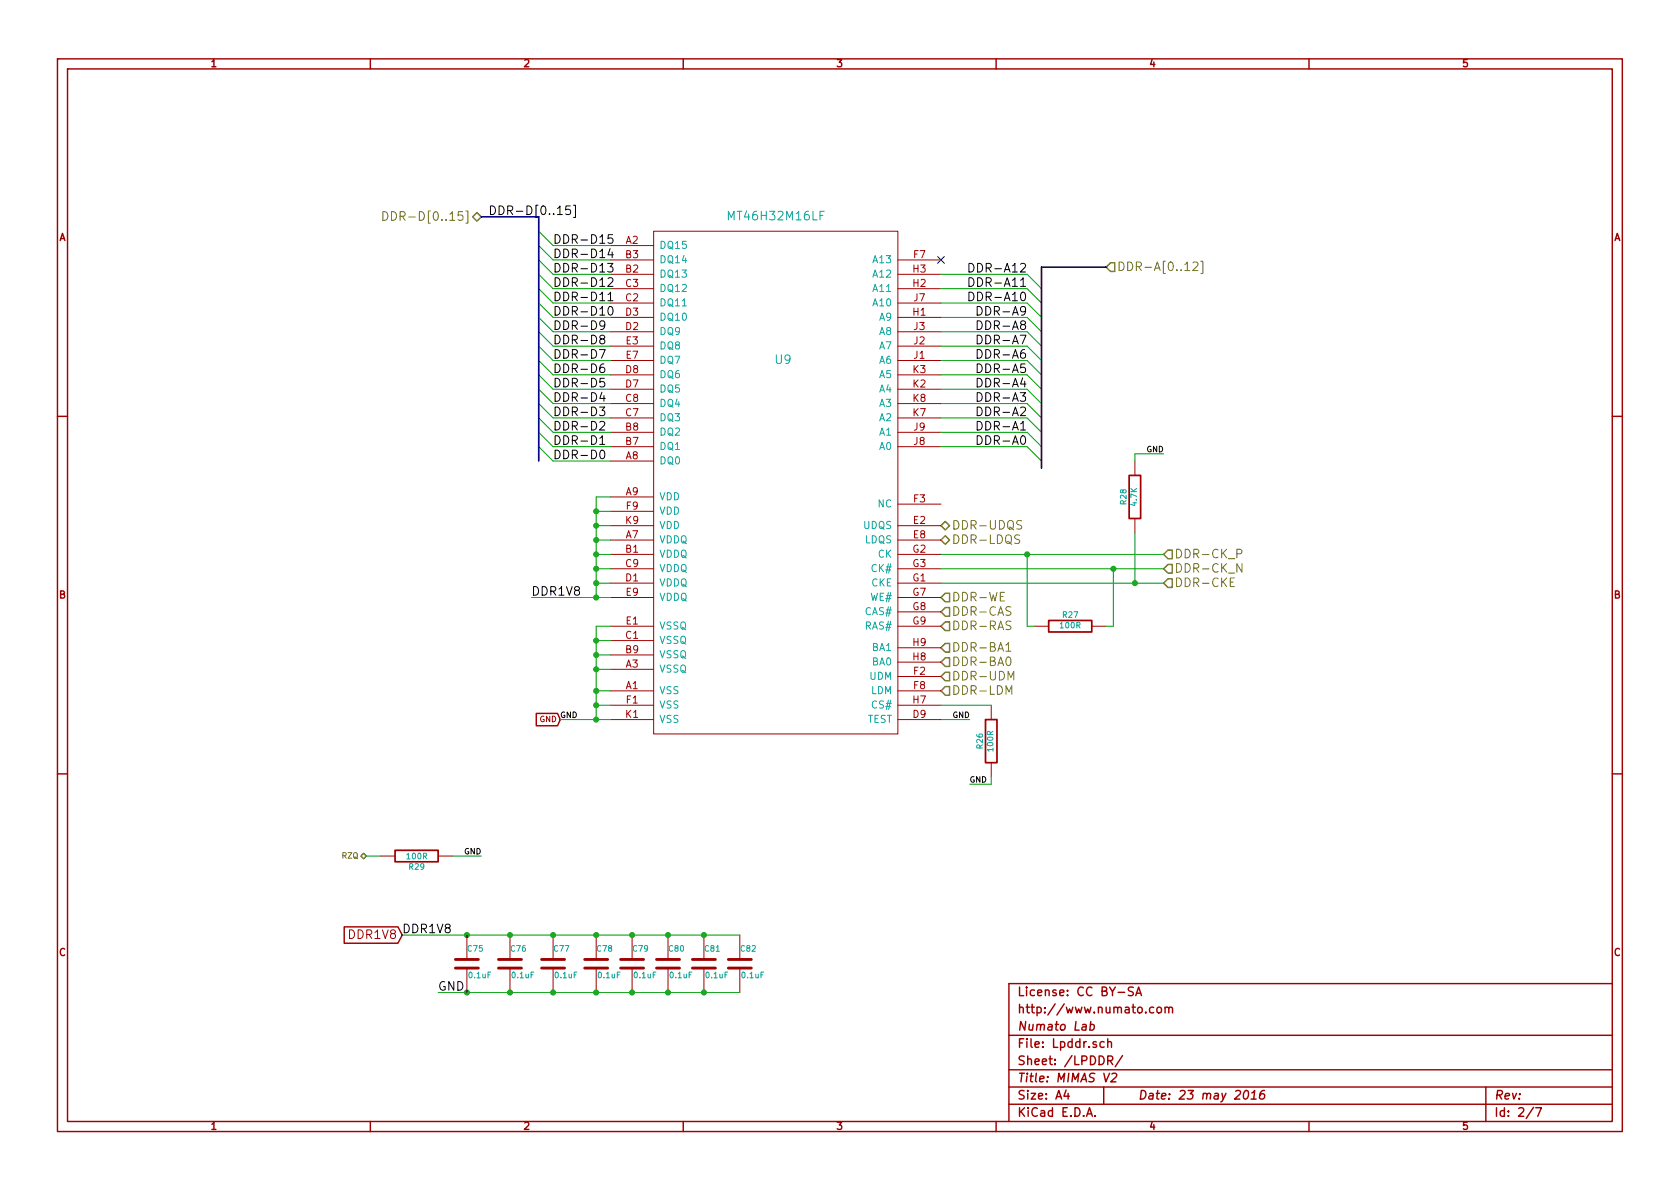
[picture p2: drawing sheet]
<svg xmlns="http://www.w3.org/2000/svg" width="297mm" height="210mm" viewBox="0 0 297 210" stroke-linecap="round" stroke-linejoin="round" font-family="sans-serif">
<g fill="none" stroke="#a00000" stroke-width=".25">
<path d="M10.2 10.4h276.6v189.7h-276.6zM11.9 12.2h273.2v186.1h-273.2zM65.5 10.4v1.8M120.8 10.4v1.8M176.1 10.4v1.8M231.4 10.4v1.8M10.2 73.6h1.7M285.1 73.6h1.7M10.2 136.8h1.7M94.8 126.2h3.8l.5 1-.5 1.1h-3.8zM285.1 136.8h1.7M60.9 163.9h9.5l.7 1.4-.7 1.5h-9.5z"/>
<path d="M200.4 174.6a.62 .62 0 0 0-.8 .1v.4l.7 .4v.4a.68 .68 0 0 1-.8 .1M200.8 176.1l.5-1.6 .5 1.6M200.9 175.6h.8M204 178.2a.48 .48 0 0 0-.7 .1v.7l.3 .1 .4-.1M204.6 178.3l.3-.2 .4 .2v.7l-.2 .1-.5-.1zM206 178.3l.1-.1a.36 .36 0 0 1 .6 .1v.8M206 178.1v1M206.7 178.3a.35 .35 0 0 1 .3-.2 .35 .35 0 0 1 .3 .2v.8M285.1 173.9h-106.7v24.4M65.5 198.3v1.8M120.8 198.3v1.8M176.1 198.3v1.8"/>
<path d="M178.4 183.1h106.7M178.4 189.2h106.7M178.4 195.3h106.7M178.4 192.2h106.7M188.5 192.8l-.4 1h1M188.8 193.3v1.1M192.1 197.4l.5-1.5 .5 1.5M192.3 197h.7M192.8 181.2l.4-.1 .3 .4-.2 .5-.2 .2-.4-.1M192.9 180.6l-.2 1.6M193.6 197.3v.1M195.1 192.2v3.1"/>
<path d="M195.2 189.8l.3 1.5 .7-1.5M195.2 184.3a.48 .48 0 0 0-.6 0v.8l.2 .1 .4-.1M195.9 184.3a.36 .36 0 0 1 .6 .1v.8M195.9 187.5h.7l.1-.3v-.3l-.3-.2h-.5v1.6M195.9 183.7v1.5M196.2 187.5l.5 .8M196.6 189.9l.2-.1h.4l.3 .3-.2 .3-.9 .9h.9M198.5 186.7l-1.3 1.9M220.1 193l.3-.2a.88 .88 0 0 1-.3 1.6l-.2-.3a1.19 1.19 0 0 1 .2-1.1zM221.2 194.4h.9M221.3 193.3l.5-.5-.1 1.6M223.6 192.8a.72 .72 0 0 0-.8 .7l-.1 .6 .3 .3 .5-.2 .1-.6a.49 .49 0 0 0-.9 .1"/>
<path d="M231.4 198.3v1.8M262.7 192.2v6.1M271.1 195.8l-1.3 2M271.5 195.9h1l-.6 1.5"/>
</g>
<g fill="none" stroke="#000" stroke-width=".18">
<path d="M100.8 36.4h-.7l-.1 .8 .2-.2 .5 .1 .2 .2-.1 .5-.2 .1-.6-.1M101.4 36.3h.4v2.1h-.4M106.3 59.9l-.3-.2 .1-.3a.48 .48 0 0 1 .8 0v.3l-.1 .2h-.5l-.3 .3 .1 .5 .2 .1h.3l.3-.3v-.3l-.3-.3M106.9 57.4l-.3 .3-.4-.1-.2-.2 .1-.5a.48 .48 0 0 1 .8 0 1.16 1.16 0 0 1-.3 1.3l-.4 .1M107.4 46.6h1l-.5 .6 .4 .1v.7l-.2 .1-.7-.1M107.5 52.1l.4-.4v1.5M107.5 49.3l.2-.2h.4l.2 .2 .1 .2-.1 .3-.9 .8h1M107.5 53.2h.9M107.7 54.3l.2-.1a.86 .86 0 0 1 .5 .7 .86 .86 0 0 1-.4 .8 .82 .82 0 0 1-.6-.6 .82 .82 0 0 1 .3-.8zM107.9 44l-.4 1.1h1M108.2 44.5v1.1M108.3 41.5h-.7l-.1 .7 .2-.1 .5 .1 .2 .2-.1 .5-.2 .1-.6-.1"/>
<path d="M171.3 46.6a.77 .77 0 0 1 .9 .7 .77 .77 0 0 1-.9 .8zM171.3 49.1a.77 .77 0 0 1 .9 .8 .77 .77 0 0 1-.9 .7zM171.3 51.7a.77 .77 0 0 1 .9 .7 .77 .77 0 0 1-.9 .8zM172.8 54.2a.77 .77 0 0 1 .9 .8 .77 .77 0 0 1-.9 .7zM172.8 56.7a.77 .77 0 0 1 .9 .8 .77 .77 0 0 1-.9 .8zM172.8 59.3a.77 .77 0 0 1 .9 .7 .77 .77 0 0 1-.9 .8zM106 72h.9l-.5 .6 .5 .1v.7l-.3 .1-.6-.1M106 61.8h1l-.7 1.5M106 77.5l.5-.4v1.5M106 74.7l.3-.2h.3l.3 .2v.2v.3l-.9 .8h.9M106 78.6h.9M106.2 79.8l.2-.2a.86 .86 0 0 1 .6 .7 .86 .86 0 0 1-.4 .8 .81 .81 0 0 1-.4-1.3z"/>
<path d="M106.4 69.4l-.4 1.1h1M106.8 64.4a.62 .62 0 0 0-.8 .6v.6l.3 .3 .6-.1v-.7a.48 .48 0 0 0-.8 0l-.1 .1M106.8 69.9v1.1M106.9 66.9h-.8l-.1 .7 .3-.1 .5 .1 .1 .2v.5l-.3 .1-.6-.1M172.8 61.8a.77 .77 0 0 1 .9 .8 .77 .77 0 0 1-.9 .7zM172.8 64.4a.77 .77 0 0 1 .9 .7 .77 .77 0 0 1-.9 .8zM172.8 66.9a.77 .77 0 0 1 .9 .8 .77 .77 0 0 1-.9 .7zM172.8 69.4a.77 .77 0 0 1 .9 .8 .77 .77 0 0 1-.9 .8zM172.8 72a.77 .77 0 0 1 .9 .7 .77 .77 0 0 1-.9 .8zM172.8 74.5a.77 .77 0 0 1 .9 .8 .77 .77 0 0 1-.9 .7zM172.8 77.1a.77 .77 0 0 1 .9 .7 .77 .77 0 0 1-.9 .8z"/>
</g>
<path d="M199.6 84.1h2.1v7.6h-2.1zM185.4 109.7h7.6v2.1h-7.6zM174.2 127.2h2.1v7.7h-2.1zM69.8 150.4h7.7v2h-7.7z" fill="none" stroke="#a00000" stroke-width=".3"/>
<g fill="none" stroke="#a00000" stroke-width=".18">
<path d="M107.9 56.1h7.7M107.9 43.4h7.7M107.9 48.5h7.7M107.9 53.6h7.7M107.9 58.7h7.7M107.9 51h7.7M107.9 46h7.7M115.6 40.9h43.1v88.9h-43.1zM158.7 56.1h7.7M158.7 48.5h7.7M158.7 53.6h7.7M158.7 58.7h7.7"/>
<path d="M158.7 51h7.7M158.7 46h7.7M107.9 63.7h7.7M107.9 61.2h7.7M107.9 68.8h7.7M107.9 66.3h7.7M107.9 79h7.7M107.9 73.9h7.7M107.9 76.4h7.7M107.9 71.4h7.7M158.7 63.7h7.7M158.7 61.2h7.7"/>
<path d="M158.7 68.8h7.7M158.7 66.3h7.7M158.7 79h7.7M158.7 73.9h7.7M158.7 76.4h7.7M158.7 71.4h7.7M107.9 98h7.7M107.9 93h7.7M107.9 95.5h7.7M107.9 81.5h7.7M107.9 87.9h7.7M107.9 90.4h7.7"/>
<path d="M158.7 98h7.7M158.7 93h7.7M158.7 89.1h7.7M158.7 95.5h7.7M200.7 81.5v2.6M200.7 91.7v2.5M107.9 110.7h7.7M107.9 113.3h7.7M107.9 103.1h7.7M107.9 118.4h7.7M107.9 100.6h7.7M107.9 105.7h7.7"/>
<path d="M107.9 115.8h7.7M158.7 110.7h7.7M158.7 103.1h7.7M158.7 119.6h7.7M158.7 100.6h7.7M158.7 105.7h7.7M158.7 108.2h7.7M158.7 117.1h7.7M158.7 114.5h7.7M182.9 110.7h2.5M193 110.7h2.6M107.9 122.2h7.7"/>
<path d="M107.9 124.7h7.7M107.9 127.2h7.7M158.7 122.2h7.7M158.7 124.7h7.7M158.7 127.2h7.7M175.3 124.7v2.5M175.3 134.9v2.5M67.3 151.4h2.5M77.5 151.4h2.5M82.5 165.3v4.4M82.5 171.2v4.3M90.2 165.3v4.4"/>
<path d="M90.2 171.2v4.3M97.8 165.3v4.4M97.8 171.2v4.3M105.4 165.3v4.4M105.4 171.2v4.3M111.8 165.3v4.4M111.8 171.2v4.3M118.1 165.3v4.4M118.1 171.2v4.3M124.5 165.3v4.4M124.5 171.2v4.3M130.8 165.3v4.4"/>
<path d="M130.8 171.2v4.3"/>
</g>
<g fill="none" stroke="#808000" stroke-width=".18">
<path d="M67.7 37.4a.77 .77 0 0 1 .9 .8 .77 .77 0 0 1-.9 .8zM69.2 37.4a.77 .77 0 0 1 .9 .8 .77 .77 0 0 1-.9 .8zM210.9 46.5l.3-.2h.3l.2 .2 .1 .3-.1 .2-.8 .8h.9M212.3 46.2h.4v2.2h-.4M180.3 94.7a.62 .62 0 0 0-.8 0v.5l.7 .3v.5a.68 .68 0 0 1-.8 0M180.6 92.1a.62 .62 0 0 0-.8 .1v.4l.8 .4v.4a.68 .68 0 0 1-.8 .1M218.7 97.9h.7l.2-.3-.1-.3-.2-.2h-.6v1.5M219.6 99.7v1.5l-.9-1.5v1.5M177.6 104.7h-.7v1.6h.7M177.9 114.1l.4-.5v1.6M177.9 115.2h.8M178 116.3l.2-.1a.86 .86 0 0 1 .6 .7 .86 .86 0 0 1-.4 .8 .81 .81 0 0 1-.4-1.4z"/>
<path d="M178.7 107.4a.62 .62 0 0 0-.8 0v.5l.8 .3v.5a.68 .68 0 0 1-.8 0M178.7 109.9a.62 .62 0 0 0-.8 .1v.4l.8 .4v.4a.68 .68 0 0 1-.8 .1M217.5 102.9h.5M218.3 102.2h-.8v1.5h.8M177.9 122.8v-1.5l.5 1 .5-1v1.5M178.2 120.2v-1.5l.5 1.1 .5-1.1v1.5"/>
</g>
<g fill="none" stroke="#808000" stroke-width=".25">
<path d="M84.3 37.6l.8 .7-.8 .8-.7-.8zM196.3 46.5h.8v1.5h-.8l-.7-.8zM166.4 93l.7-.8 .8 .8-.8 .7zM166.4 95.5l.7-.8 .8 .8-.8 .8zM205.7 98l.8-.7h.8v1.5h-.8zM206.5 99.8h.8v1.5h-.8l-.8-.7zM167.1 118.9h.8v1.5h-.8l-.7-.8zM167.1 104.9h.8v1.5h-.8l-.7-.7zM167.1 107.4h.8v1.6h-.8l-.7-.8zM167.1 110h.8v1.5h-.8l-.7-.8zM167.1 116.3h.8v1.6h-.8l-.7-.8zM167.1 113.8h.8v1.5h-.8l-.7-.8z"/>
<path d="M206.5 102.4h.8v1.5h-.8l-.8-.8zM167.1 121.4h.8v1.5h-.8l-.7-.7zM63.8 151.4l.5-.5 .5 .5-.5 .5z"/>
</g>
<g fill="none" stroke="#a00000" stroke-width=".51">
<path d="M80.5 171.2h4.1M80.5 169.7h4.1M88.1 171.2h4.1M88.1 169.7h4.1M95.8 171.2h4M95.8 169.7h4M103.4 171.2h4M103.4 169.7h4M109.7 171.2h4.1M109.7 169.7h4.1M116.1 171.2h4M116.1 169.7h4"/>
<path d="M122.4 171.2h4.1M122.4 169.7h4.1M128.8 171.2h4M128.8 169.7h4"/>
</g>
<g fill="none" stroke="#00a000" stroke-width=".18">
<path d="M95.2 40.9l2.6 2.5h10.1M95.2 43.4l2.6 2.6h10.1M95.2 46l2.6 2.5h10.1M95.2 48.5l2.6 2.5h10.1M95.2 51l2.6 2.6h10.1M95.2 53.6l2.6 2.5h10.1M95.2 56.1l2.6 2.6h10.1M95.2 58.7l2.6 2.5h10.1M166.4 58.7h15.2l2.5 2.5M166.4 56.1h15.2l2.5 2.6M166.4 53.6h15.2l2.5 2.5M166.4 51h15.2l2.5 2.6"/>
<path d="M166.4 48.5h15.2l2.5 2.5M95.2 79l2.6 2.5h10.1M95.2 61.2l2.6 2.5h10.1M95.2 63.7l2.6 2.6h10.1M95.2 66.3l2.6 2.5h10.1M95.2 68.8l2.6 2.6h10.1M95.2 71.4l2.6 2.5h10.1M95.2 73.9l2.6 2.5h10.1M95.2 76.4l2.6 2.6h10.1M166.4 79h15.2l2.5 2.5M166.4 76.4h15.2l2.5 2.6M166.4 73.9h15.2l2.5 2.5"/>
<path d="M166.4 71.4h15.2l2.5 2.5M166.4 68.8h15.2l2.5 2.6M166.4 66.3h15.2l2.5 2.5M166.4 63.7h15.2l2.5 2.6M166.4 61.2h15.2l2.5 2.5M105.4 90.4h2.5M105.4 95.5h2.5M105.4 98h2.5M105.4 93h2.5M107.9 87.9h-2.5v17.8M166.4 98h39.3M181.6 98v12.7h1.3"/>
<path d="M200.7 94.2v8.9M205.7 80.3h-5v1.2M94 105.7h13.9M105.4 103.1h2.5M105.4 100.6h2.5M105.4 118.4h2.5M105.4 115.8h2.5M105.4 113.3h2.5M107.9 110.7h-2.5v16.5M166.4 103.1h39.3M166.4 100.6h39.3M196.8 100.6v10.1h-1.2"/>
<path d="M99.1 127.2h8.8M105.4 124.7h2.5M105.4 122.2h2.5M166.4 127.2h5M166.4 124.7h8.9M175.3 137.4v1.3h-3.9M64.8 151.4h2.5M80 151.4h5.1M71.1 165.3h59.7M77.5 175.5h53.3"/>
</g>
<path d="M165.8 45.4l1.2 1.2M167 45.4l-1.2 1.2" fill="none" stroke="#0000c0" stroke-width=".18"/>
<g fill="#00a000" stroke="#00a000" stroke-width=".25">
<circle cx="90.2" cy="165.3" r=".41"/>
<circle cx="97.8" cy="165.3" r=".41"/>
<circle cx="105.4" cy="165.3" r=".41"/>
<circle cx="111.8" cy="165.3" r=".41"/>
<circle cx="118.1" cy="165.3" r=".41"/>
<circle cx="124.5" cy="165.3" r=".41"/>
<circle cx="124.5" cy="175.5" r=".41"/>
<circle cx="118.1" cy="175.5" r=".41"/>
<circle cx="111.8" cy="175.5" r=".41"/>
<circle cx="105.4" cy="175.5" r=".41"/>
<circle cx="97.8" cy="175.5" r=".41"/>
<circle cx="90.2" cy="175.5" r=".41"/>
<circle cx="105.4" cy="105.7" r=".41"/>
<circle cx="105.4" cy="103.1" r=".41"/>
<circle cx="105.4" cy="100.6" r=".41"/>
<circle cx="105.4" cy="90.4" r=".41"/>
<circle cx="105.4" cy="95.5" r=".41"/>
<circle cx="105.4" cy="98" r=".41"/>
<circle cx="105.4" cy="124.7" r=".41"/>
<circle cx="105.4" cy="122.2" r=".41"/>
<circle cx="105.4" cy="118.4" r=".41"/>
<circle cx="105.4" cy="115.8" r=".41"/>
<circle cx="105.4" cy="113.3" r=".41"/>
<circle cx="105.4" cy="127.2" r=".41"/>
<circle cx="181.6" cy="98" r=".41"/>
<circle cx="196.8" cy="100.6" r=".41"/>
<circle cx="200.7" cy="103.1" r=".41"/>
<circle cx="82.5" cy="175.5" r=".41"/>
<circle cx="82.5" cy="165.3" r=".41"/>
<circle cx="105.4" cy="93" r=".41"/>
</g>
<path d="M85.1 38.3h10.1v43.2M195.6 47.2h-11.5v35.6" fill="none" stroke="#0000c0" stroke-width=".3"/>
<g font-size="2.1" fill="#808000">
<text x="70.2" y="39.1">DDR-D[0..15]</text>
<text x="197.5" y="48">DDR-A[0..12]</text>
<text x="168.3" y="93.7">DDR-UDQS</text>
<text x="168.3" y="96.3">DDR-LDQS</text>
<text x="207.7" y="98.8">DDR-CK_P</text>
<text x="207.7" y="101.3">DDR-CK_N</text>
<text x="168.3" y="106.4">DDR-WE</text>
<text x="207.7" y="103.9">DDR-CKE</text>
<text x="168.3" y="109">DDR-CAS</text>
<text x="168.3" y="111.5">DDR-RAS</text>
<text x="168.3" y="117.9">DDR-BA0</text>
<text x="168.3" y="115.3">DDR-BA1</text>
<text x="168.3" y="120.4">DDR-UDM</text>
<text x="168.3" y="122.9">DDR-LDM</text>
</g>
<g font-size="2.1">
<text x="86.4" y="38.1">DDR-D[0..15]</text>
<text x="97.8" y="45.7">DDR-D14</text>
<text x="97.8" y="43.2">DDR-D15</text>
<text x="97.8" y="53.3">DDR-D11</text>
<text x="97.8" y="50.8">DDR-D12</text>
<text x="97.8" y="48.3">DDR-D13</text>
<text x="172.4" y="48.3">DDR-A12</text>
<text x="172.4" y="50.8">DDR-A11</text>
<text x="172.4" y="53.3">DDR-A10</text>
<text x="97.8" y="58.4">DDR-D9</text>
<text x="97.8" y="55.9">DDR-D10</text>
<text x="173.6" y="55.9">DDR-A9</text>
<text x="173.6" y="58.4">DDR-A8</text>
<text x="97.8" y="63.5">DDR-D7</text>
<text x="97.8" y="61">DDR-D8</text>
<text x="173.6" y="61">DDR-A7</text>
<text x="173.6" y="63.5">DDR-A6</text>
<text x="97.8" y="71.1">DDR-D4</text>
<text x="97.8" y="68.6">DDR-D5</text>
<text x="97.8" y="66">DDR-D6</text>
<text x="173.6" y="66">DDR-A5</text>
<text x="173.6" y="68.6">DDR-A4</text>
<text x="173.6" y="71.1">DDR-A3</text>
<text x="97.8" y="76.2">DDR-D2</text>
<text x="97.8" y="73.7">DDR-D3</text>
<text x="173.6" y="73.7">DDR-A2</text>
<text x="173.6" y="76.2">DDR-A1</text>
<text x="97.8" y="81.3">DDR-D0</text>
<text x="97.8" y="78.7">DDR-D1</text>
<text x="173.6" y="78.7">DDR-A0</text>
<text x="94" y="105.4">DDR1V8</text>
<text x="71.1" y="165.1">DDR1V8</text>
<text x="77.5" y="175.3">GND</text>
</g>
<g font-size="2.1" fill="#00a0a0">
<text x="129.1" y="39">MT46H32M16LF</text>
<text x="137.1" y="64.4">U9</text>
</g>
<g font-size="2.1" fill="#a00000">
<text x="61.8" y="166.1">DDR1V8</text>
<text x="179.9" y="179.3">http://www.numato.com</text>
<text x="179.9" y="176.2">License: CC BY-SA</text>
<text x="179.9" y="185.4">File: Lpddr.sch</text>
<text x="179.9" y="182.3">Numato Lab</text>
<text x="179.9" y="191.5">Title: MIMAS V2</text>
<text x="179.9" y="188.4">Sheet: /LPDDR/</text>
<text x="179.9" y="197.6">KiCad E.D.A.</text>
<text x="179.9" y="194.5">Size: A4</text>
<text x="201.2" y="194.5">Date: 23 may 2016</text>
<text x="264.2" y="194.5">Rev:</text>
<text x="264.2" y="197.6">Id: 2/7</text>
</g>
<g font-size="1.8" fill="#a00000">
<text x="37.3" y="11.9">1</text>
<text x="92.7" y="11.9">2</text>
<text x="148" y="11.9">3</text>
<text x="203.3" y="11.9">4</text>
<text x="258.6" y="11.9">5</text>
<text x="10.4" y="42.7">A</text>
<text x="110.6" y="43.2">A2</text>
<text x="110.6" y="45.7">B3</text>
<text x="161.5" y="45.7">F7</text>
<text x="285.3" y="42.7">A</text>
<text x="110.6" y="48.3">B2</text>
<text x="110.6" y="53.3">C2</text>
<text x="110.6" y="50.8">C3</text>
<text x="161.4" y="50.8">H2</text>
<text x="161.4" y="48.3">H3</text>
<text x="161.6" y="53.3">J7</text>
<text x="110.6" y="58.4">D2</text>
<text x="110.6" y="55.9">D3</text>
<text x="161.4" y="55.9">H1</text>
<text x="161.6" y="58.4">J3</text>
<text x="110.7" y="61">E3</text>
<text x="110.7" y="63.5">E7</text>
<text x="161.6" y="63.5">J1</text>
<text x="161.6" y="61">J2</text>
<text x="110.6" y="68.6">D7</text>
<text x="110.6" y="71.1">C8</text>
<text x="110.6" y="66">D8</text>
<text x="161.4" y="68.6">K2</text>
<text x="161.4" y="66">K3</text>
<text x="161.4" y="71.1">K8</text>
<text x="110.6" y="73.7">C7</text>
<text x="110.6" y="76.2">B8</text>
<text x="161.4" y="73.7">K7</text>
<text x="161.6" y="76.2">J9</text>
<text x="110.6" y="78.7">B7</text>
<text x="110.6" y="81.3">A8</text>
<text x="161.6" y="78.7">J8</text>
<text x="110.6" y="87.6">A9</text>
<text x="161.5" y="88.9">F3</text>
<text x="110.6" y="95.2">A7</text>
<text x="110.6" y="92.7">K9</text>
<text x="110.7" y="90.2">F9</text>
<text x="161.5" y="92.7">E2</text>
<text x="161.5" y="95.2">E8</text>
<text x="110.6" y="97.8">B1</text>
<text x="110.6" y="100.3">C9</text>
<text x="161.4" y="97.8">G2</text>
<text x="161.4" y="100.3">G3</text>
<text x="10.4" y="105.9">B</text>
<text x="110.6" y="102.9">D1</text>
<text x="110.7" y="105.4">E9</text>
<text x="161.4" y="102.9">G1</text>
<text x="161.4" y="105.4">G7</text>
<text x="161.4" y="107.9">G8</text>
<text x="285.3" y="105.9">B</text>
<text x="110.6" y="113">C1</text>
<text x="110.7" y="110.5">E1</text>
<text x="161.4" y="110.5">G9</text>
<text x="110.6" y="118.1">A3</text>
<text x="110.6" y="115.6">B9</text>
<text x="161.4" y="116.8">H8</text>
<text x="161.4" y="114.3">H9</text>
<text x="161.5" y="119.4">F2</text>
<text x="110.6" y="121.9">A1</text>
<text x="110.7" y="124.5">F1</text>
<text x="161.4" y="124.5">H7</text>
<text x="161.5" y="121.9">F8</text>
<text x="110.6" y="127">K1</text>
<text x="161.4" y="127">D9</text>
<text x="10.4" y="169.1">C</text>
<text x="285.3" y="169.1">C</text>
<text x="37.3" y="199.8">1</text>
<text x="92.7" y="199.8">2</text>
<text x="148" y="199.8">3</text>
<text x="203.3" y="199.8">4</text>
<text x="258.6" y="199.8">5</text>
</g>
<g font-size="1.8" fill="#00a0a0">
<text x="116.6" y="44.1">DQ15</text>
<text x="116.6" y="46.6">DQ14</text>
<text x="154.5" y="46.6">A13</text>
<text x="116.6" y="49.1">DQ13</text>
<text x="116.6" y="51.7">DQ12</text>
<text x="154.5" y="51.7">A11</text>
<text x="154.5" y="49.1">A12</text>
<text x="116.6" y="54.2">DQ11</text>
<text x="116.6" y="59.3">DQ9</text>
<text x="116.6" y="56.8">DQ10</text>
<text x="154.5" y="54.2">A10</text>
<text x="155.5" y="56.8">A9</text>
<text x="155.5" y="59.3">A8</text>
<text x="116.6" y="61.8">DQ8</text>
<text x="116.6" y="64.4">DQ7</text>
<text x="155.5" y="64.4">A6</text>
<text x="155.5" y="61.8">A7</text>
<text x="116.6" y="69.5">DQ5</text>
<text x="116.6" y="66.9">DQ6</text>
<text x="155.5" y="69.5">A4</text>
<text x="155.5" y="66.9">A5</text>
<text x="116.6" y="74.5">DQ3</text>
<text x="116.6" y="77.1">DQ2</text>
<text x="116.6" y="72">DQ4</text>
<text x="155.5" y="74.5">A2</text>
<text x="155.5" y="72">A3</text>
<text x="155.5" y="77.1">A1</text>
<text x="116.6" y="79.6">DQ1</text>
<text x="116.6" y="82.2">DQ0</text>
<text x="155.5" y="79.6">A0</text>
<text x="116.6" y="88.5">VDD</text>
<text x="155.2" y="89.8">NC</text>
<text x="116.6" y="91.1">VDD</text>
<text x="116.6" y="93.6">VDD</text>
<text x="152.6" y="93.6">UDQS</text>
<text x="116.6" y="98.7">VDDQ</text>
<text x="116.6" y="96.1">VDDQ</text>
<text x="116.6" y="101.2">VDDQ</text>
<text x="152.8" y="96.1">LDQS</text>
<text x="154.2" y="101.2">CK#</text>
<text x="155.2" y="98.7">CK</text>
<text x="116.6" y="103.8">VDDQ</text>
<text x="116.6" y="106.3">VDDQ</text>
<text x="153.9" y="106.3">WE#</text>
<text x="154" y="103.8">CKE</text>
<text x="116.6" y="113.9">VSSQ</text>
<text x="116.6" y="111.4">VSSQ</text>
<text x="153" y="108.8">CAS#</text>
<text x="153" y="111.4">RAS#</text>
<text x="116.6" y="119">VSSQ</text>
<text x="116.6" y="116.5">VSSQ</text>
<text x="154.2" y="117.7">BA0</text>
<text x="154.2" y="115.2">BA1</text>
<text x="116.6" y="122.8">VSS</text>
<text x="116.6" y="125.3">VSS</text>
<text x="153.7" y="120.3">UDM</text>
<text x="153.9" y="122.8">LDM</text>
<text x="154.3" y="125.3">CS#</text>
<text x="116.6" y="127.9">VSS</text>
<text x="153.2" y="127.9">TEST</text>
</g>
<g font-size="1.4">
<text x="202.7" y="80">GND</text>
<text x="99.1" y="127">GND</text>
<text x="168.4" y="127">GND</text>
<text x="171.4" y="138.4">GND</text>
<text x="82" y="151.1">GND</text>
</g>
<g font-size="1.4" fill="#00a0a0">
<text x="199.2" y="89.2" transform="rotate(-90 199.2 89.2)">R28</text>
<text x="201.1" y="89.4" transform="rotate(-90 201.1 89.4)">4.7K</text>
<text x="187.5" y="111.1">100R</text>
<text x="187.9" y="109.3">R27</text>
<text x="173.8" y="132.4" transform="rotate(-90 173.8 132.4)">R26</text>
<text x="175.7" y="132.8" transform="rotate(-90 175.7 132.8)">100R</text>
<text x="72" y="152">100R</text>
<text x="72.4" y="153.8">R29</text>
<text x="82.7" y="168.3">C75</text>
<text x="82.9" y="173">0.1uF</text>
<text x="90.3" y="168.3">C76</text>
<text x="90.6" y="173">0.1uF</text>
<text x="98" y="168.3">C77</text>
<text x="98.2" y="173">0.1uF</text>
<text x="105.6" y="168.3">C78</text>
<text x="105.8" y="173">0.1uF</text>
<text x="111.9" y="168.3">C79</text>
<text x="112.1" y="173">0.1uF</text>
<text x="118.3" y="168.3">C80</text>
<text x="118.5" y="173">0.1uF</text>
<text x="124.6" y="168.3">C81</text>
<text x="124.8" y="173">0.1uF</text>
<text x="131" y="168.3">C82</text>
<text x="131.2" y="173">0.1uF</text>
</g>
<text font-size="1.4" fill="#a00000" x="95.4" y="127.7">GND</text>
<text font-size="1.4" fill="#808000" x="60.5" y="151.9">RZQ</text>
</svg>
